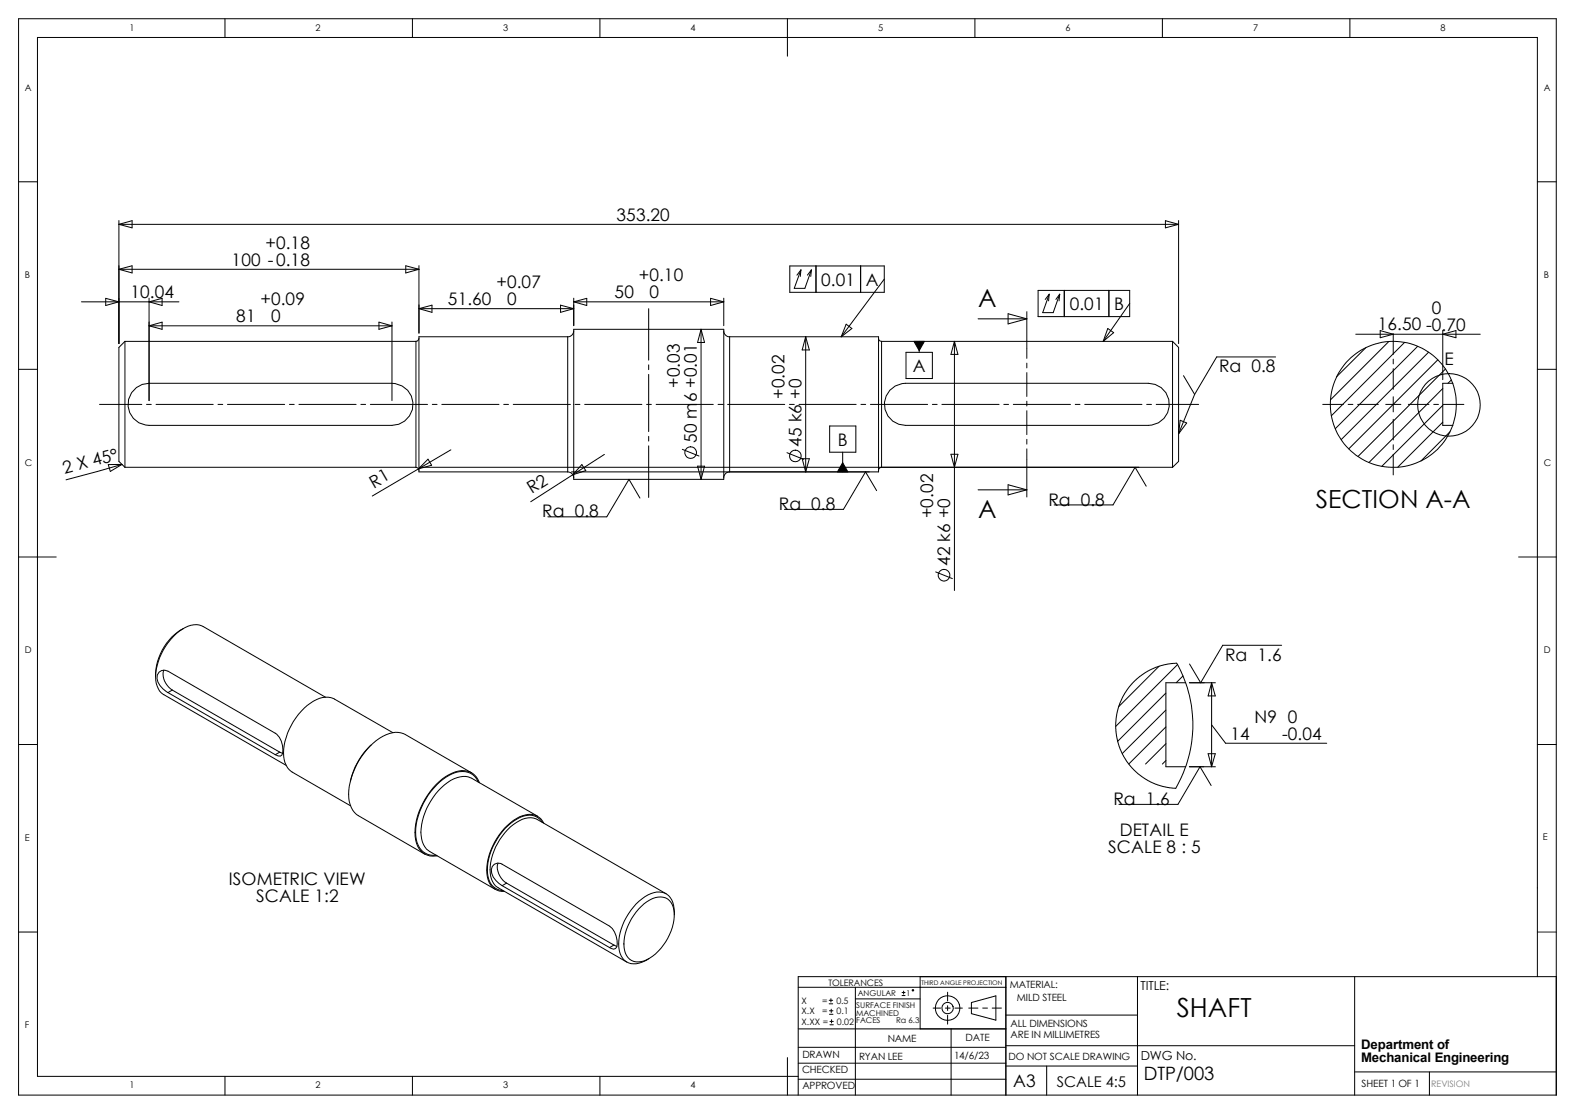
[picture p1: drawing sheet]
<svg xmlns="http://www.w3.org/2000/svg" width="420mm" height="297mm" viewBox="0 0 420 297" stroke-linecap="round" stroke-linejoin="round" font-family="sans-serif">
<path d="M410 248.5h5" fill="none" stroke="#00f" stroke-width=".27"/>
<g fill="none" stroke="#000" stroke-width=".27">
<path d="M5 5h410v287h-410zM60 5v5M110 5v5M160 5v5M210 5v10M260 5v5M310 5v5M360 5v5M5 48.5h5M31.7 59.8h282.6M31.7 58.8v32.8M31.7 59.8l3.5-1v1.9z"/>
<path d="M310.8 58.8l3.5 1-3.5 .9zM314.3 58.8v32.8M410 48.5h5M28.2 79.5l3.5 1-3.5 .9zM31.7 71.8h80M31.7 71.8l3.5-.9v1.9zM39.8 79.5v27.3M108.2 70.9l3.5 .9-3.5 1zM111.7 70.8v18M153 79.5v7.3M189.5 79.5l3.5 1-3.5 .9zM193 79.5v7.3"/>
<path d="M210.6 70.9h25.2v7h-25.2zM213.6 72l-1.1 1.4M213.6 72l-.2 1.7M213.6 72l-1.8 4.9h2.8l1.8-4.9M216.4 72l-1.1 1.4M216.4 72l-.2 1.7M217.6 70.9v7M229.5 70.9v7M235.8 74.4l-11.5 15.4M276.8 77.4h24.4v7h-24.4zM279.8 78.4l-1.1 1.4M279.8 78.4l-.2 1.8"/>
<path d="M279.8 78.4l-1.8 5h2.8l1.8-5M282.6 78.4l-1 1.4M282.6 78.4l-.2 1.8M283.8 77.4v7M295.7 77.4v7M5 98.5h5M21.7 80.5h26M33.3 91l-1.6 1.6v30.4l1.6 1.6M33.3 91h77.6M33.3 91v33.6M39.8 80.5l3.4-1v1.9zM39.8 86.9l3.4-1v1.9z"/>
<path d="M39.8 86.9h64.7M101 85.9l3.5 1-3.5 .9zM104.5 85.9v20.9M110.9 91v33.6M111.7 82.3h41.3M111.7 82.3l3.5-.9v1.9zM111.7 90.2a.88 .88 0 0 1-.8 .8M149.5 81.4l3.5 .9-3.5 1zM151.4 89.8h-39.7v36h39.7M151.4 89.8v36M153 80.5l3.5-1v1.9zM153 80.5h40"/>
<path d="M153 88.2a1.59 1.59 0 0 1-1.6 1.6M153 87.8h40v40h-40zM173 82.3v13.7M173 97.3v1.3M173 99.8v15.3M186.9 87.8l1 3.5h-1.9zM186.9 87.8v40M193 88.2a1.59 1.59 0 0 0 1.6 1.6M194.6 89.8h39.7v36h-81.9M194.6 89.8v35.9a1.7 1.7 0 0 0-1.6 1.7M214.8 89.8l1 3.5h-1.9zM214.8 89.8v36"/>
<path d="M225.6 86.4l1.6 1.2-2.9 2.2zM234.3 90.2a.79 .79 0 0 0 .8 .8M235.1 91h77.6M235.1 91v33.6a.79 .79 0 0 0-.8 .8M241.6 93.9h7v7h-7zM245.1 91v2.9M254.5 91l.9 3.5h-1.8zM254.5 91v66.4M260.8 85h13M268.8 83.7l5 1.3-5 1.4zM273.8 83v12.5M273.8 96.8v1.3"/>
<path d="M273.8 99.4v6.3M295.4 87.6l1.6 1.1-2.8 2.3zM301.2 80.9l-7 10.1M312.7 91v33.6M312.7 91l1.6 1.6v30.4l-1.6 1.6M340.1 95.2h-15.7l-5.8 10M361.5 89.1h33.2M364.2 92.7l-7.8 7.8M368 88.1l3.5 1-3.5 .9zM370.3 91.1l-15.5 15.5M371.5 89v5.5M371.5 95.8v1.2"/>
<path d="M371.5 98.3v5.5M374.6 91.3l-19.6 19.6M378 92.3l-21.9 22M381 93.9l-23.4 23.3M383.4 95.9l-23.7 23.8M384.7 88.1v13.1M384.7 89.1l3.5-1v1.9zM385.4 98.4l-23.3 23.3M410 98.5h5M26.5 107.8h11.3M36.4 103.3l1.5-.8 1.9-.3h64.7a5.6 5.6 0 0 1 5.6 5.6 5.6 5.6 0 0 1-5.6 5.6h-64.7a5.6 5.6 0 0 1-5.4-3.8 5.6 5.6 0 0 1 2-6.3zM39.1 107.8h1.2"/>
<path d="M41.6 107.8h15.3M58.1 107.8h1.3M60.7 107.8h15.2M77.2 107.8h1.2M79.7 107.8h15.3M96.2 107.8h1.3M98.8 107.8h15.2M115.3 107.8h1.2M117.8 107.8h15.3M120.2 119.9l-8.6 5.1M134.3 107.8h1.3M136.9 107.8h15.2"/>
<path d="M153.4 107.8h1.2M155.9 107.8h15.3M172.4 107.8h1.3M173 116.3v1.3M173 118.9v13.7M175 107.8h15.2M181.9 119.8l4.5 1.8M191.5 107.8h1.2M194 107.8h15.3M210.5 107.8h1.3M213.1 107.8h15.2M221.2 113.6h7v7h-7z"/>
<path d="M229.6 107.8h1.2M232.1 107.8h15.3M237.3 104.1l1.4-1.2 1.8-.6 .9-.1h64.8a5.6 5.6 0 0 1 5.6 5.6 5.6 5.6 0 0 1-5.6 5.6h-64.8a5.6 5.6 0 0 1-5.1-3.3 5.6 5.6 0 0 1 1-6zM248.6 107.8h1.3M251.2 107.8h15.2M267.7 107.8h1.2M270.2 107.8h15.3M273.8 107v1.2M273.8 109.5v6.4M273.8 117.1v1.3M273.8 119.7v12.9M286.7 107.8h1.3"/>
<path d="M289.3 107.8h15.2M305.8 107.8h1.2M308.3 107.8h11.3M314.7 112.1l1.7 .7-2.1 2.9zM315.6 100.2l3 5M318.6 105.2l-4.3 10.5M352.7 107.8h5.5M359.5 107.8h1.3M362 107.8h5.5M369.5 107.8h4M371.5 105.8v4M371.5 111.8v5.5"/>
<path d="M371.5 118.6v1.2M375.5 107.8h5.5M382.3 107.8h1.3M384.7 103.6l-19.7 19.7M384.7 108.1l-16.2 16.2M384.7 112.6l-12 11.9M384.9 107.8h5.5M386.6 115.1l-7.7 7.8M387 101.3l-.9 .9M387.4 102.2a16.8 16.8 0 0 0-25.8-7.9 16.8 16.8 0 0 0 0 27 16.8 16.8 0 0 0 25.8-7.9M387.4 102.2a17.3 17.3 0 0 1 0 11.2M387.4 102.2h-2.7v11.2h2.7"/>
<path d="M28.9 123.9l3.6-.1-3.1 1.9zM32.5 123.8l-14.9 4.1M33.3 124.6h77.6M110.9 124.6a.88 .88 0 0 1 .8 .8M111.6 125l-12.3 7.2M111.9 124.6h200.8M114.1 122.4l1 1.6-3.5 1zM151.4 125.8a1.59 1.59 0 0 1 1.6 1.6M152.7 126.6l-11.2 7.2M155.2 123.9l1 1.6-3.5 1.1zM161.2 121.2l-8.5 5.4M170.6 132.8l-2.9-5-5.9 10h-15.7"/>
<path d="M186 124.3h1.9l-1 3.5zM209.8 120.7l4.5 1.8M213.9 122.3h1.9l-1 3.5zM224.7 120.6v5.2M233.8 130.8l-3-5-5.9 10h-15.7M253.6 121.1h1.8l-.9 3.5zM260.8 130.6h13M268.8 129.2l5 1.4-5 1.4zM305.6 129.6l-2.9-5-5.9 10h-15.7M371.5 121.1v5.5M5 148.5h10M249.5 152.5l4.5 1.8"/>
<path d="M405 148.5h10M43.7 178.6a4.7 4.7 0 0 0 2.2 5.4M48.9 167.6a14.6 14.6 0 0 0-7.4 12.8M309.1 177.6l-10.8 10.8M314 177.2l-16.5 16.5M341.8 172h-15.7l-5.9 10-3-5M5 198.5h5M44.8 184.7a4.9 4.9 0 0 1-2.8-4.7 1.92 1.92 0 0 1 2.8-1.1l28.6 16.6a5.3 5.3 0 0 1 1.8 5.8l-.4 .3-1.4-.4M44.8 184.7l28.6 16.5M45.9 184l28.7 16.5M45.9 184l-1.1 .7M86.8 185.9l-32.6-18.9a5.4 5.4 0 0 0-5.7 .8 16.2 16.2 0 0 0-7 13.5l.4 1.6a3.6 3.6 0 0 0 1.8 2.3l32.6 18.8"/>
<path d="M99 198.6a18.9 18.9 0 0 0-5.6 9.6M104.7 195.3l-15.5-8.9a5.9 5.9 0 0 0-6.4 1.1 17.4 17.4 0 0 0-7.2 14.2 5.5 5.5 0 0 0 2.3 4.2l15.6 8.9M310.9 184.8l-12.9 12.9M310.9 189.3l-11.6 11.6M310.9 193.8l-9.9 9.9M310.9 198.3l-5.4 5.4M315.5 180.2l-1.9 1.8M316.1 182l-1.2-3.1-1.1-2.1-4.1 .6-3.8 1.6-2.1 1.4-1.5 1.3-2.4 3.1-1.7 3.8-.7 4.1 .1 2.2 .4 2.6 1.4 3.8 1 1.7 1.9 2.2 3.1 2.5 1.9 1 2.1 .8 4.1 .7 1.4-2.6 1.2-3.2M316.1 182h-5.2v22.4h5.2M316.1 182a33 33 0 0 1 0 22.4M317.2 182h6.9M323.1 182v22.4"/>
<path d="M323.1 193.3l3.7 4.9h27M323.1 182l1 3.5h-1.9zM410 198.5h5M74.6 200.5l.8 .3M74.6 200.5l-1.2 .7M125.7 206l-17.6-10.2a6 6 0 0 0-6.1 .5 19.1 19.1 0 0 0-9 16.5l.4 1.7a5 5 0 0 0 2.1 3l17.7 10.2M125.8 207.5a6.8 6.8 0 0 0-7.3 1.8 17.2 17.2 0 0 0-6.2 13.5 5.2 5.2 0 0 0 2.3 4.2l17.5 10.2M125.8 207.5l17.6 10.1M127.6 208.5a4.7 4.7 0 0 0-6.8-2.3 18.6 18.6 0 0 0-9.9 16.6 4.9 4.9 0 0 0 5.4 5.2M127.8 208.7a4.7 4.7 0 0 0-6.3-2.9 17.3 17.3 0 0 0-9.8 10.7 11.7 11.7 0 0 0 0 9.7 4.7 4.7 0 0 0 4.9 2M144.6 219.2a4.5 4.5 0 0 0-6.6-.9 16.9 16.9 0 0 0-8 14.5 4.4 4.4 0 0 0 4.1 4.6M145 219.5a4.2 4.2 0 0 0-5.6-2 15.9 15.9 0 0 0-8.9 10.3 9.9 9.9 0 0 0 .4 8.2 4.1 4.1 0 0 0 3.6 1.7"/>
<path d="M310.9 202.8l-.9 .9M317.2 204.4h6.9M322.2 201h1.9l-1 3.4zM323 209.4l-3-5-5.9 10.1h-15.7M132.8 230.1a4.9 4.9 0 0 0 2.3 5.4M133.9 236.1l28.7 16.5M133.9 236.1a5.5 5.5 0 0 1-2.9-4.3 1.85 1.85 0 0 1 2.9-1.4l28.7 16.5a5.8 5.8 0 0 1 1.9 5.6l-.4 .4-.5 .2-1-.5M135.1 235.5l28.6 16.5M135.1 235.5l-1.2 .6M177.6 238.3l-34.3-19.8a5.4 5.4 0 0 0-5.6 .8 15.5 15.5 0 0 0-6.8 14.3l.2 .8a4 4 0 0 0 1.7 2.3l34.3 19.8M5 248.5h5M163.7 252l.8 .3"/>
<path d="M163.7 252l-1.1 .6M170.3 242.4a7.8 7.8 0 0 1 6.6-3.2 4.1 4.1 0 0 1 2.9 4.3 14.2 14.2 0 0 1-8.1 12.7 3.8 3.8 0 0 1-5.3-3.6 14 14 0 0 1 3.9-10.2zM179.8 243.9a5.7 5.7 0 0 0-2.6-5.8 6.8 6.8 0 0 0-6.8 2.2 15.6 15.6 0 0 0-5.3 13.1 4.1 4.1 0 0 0 6.1 3.1l1.9-.9M212.9 279.2h55.3M212.9 274.3h55.3M212.9 263.2h55.3M221.1 267.6h.9M221.1 266.7h.9M221.2 270.4h.9M221.2 269.5h.9M221.3 273.2h.9M221.3 272.3h.9"/>
<path d="M221.6 266.3v.9M221.7 269.1v.9M221.7 271.9v.9M228.1 263.2v28.8M228.1 266.3h17.3M240.5 265.4h.8M240.5 264.6h.8M241 264.2v.8M245.4 260.4v13.9M248.8 268.8h2M252.1 268.8h1.3M252.7 264.5v2.4"/>
<path d="M252.7 268.1v1.3M252.7 270.7v2.3M253.6 274.3v17.7M254.6 268.8h2M258.3 268.8h2.5M259 267.3l6.6-1.8v6.5l-6.6-1.7zM262 268.8h1.3M264.6 268.8h2.4M268.2 260.4v31.6M268.2 278.8h93M268.2 270.6h35.1M303.3 260.4v31.6"/>
<path d="M361.2 260.4v31.6M410 260.4v-250.4h-400v277h202.9M415 260.4h-202.1v31.6M60 287v5M110 287v5M160 287v5M210 282v10M212.9 283.5h55.3M212.9 287.7h55.3M268.2 284.2h35.1M279.1 284.2v7.8M361.2 285.8h53.8"/>
<path d="M381.2 285.8v6.2"/>
<circle cx="386.4" cy="107.9" r="8.3"/>
<circle cx="184.2" cy="120.7" r="1.55"/>
<circle cx="212.1" cy="121.6" r="1.56"/>
<circle cx="251.7" cy="153.4" r="1.55"/>
<circle cx="243.4" cy="264" r=".19"/>
<circle cx="252.7" cy="268.8" r="1.52"/>
<circle cx="252.7" cy="268.8" r="3.3"/>
</g>
<path d="M243.7 91h2.8l-1.4 2.5zM224.7 123.4l1.4 2.4h-2.8z" fill="#000" stroke="#000" stroke-width=".27"/>
<text font-size="7" x="313.8" y="271">SHAFT</text>
<g font-size="6.6">
<text x="260.8" y="82">A</text>
<text x="350.9" y="135.5">SECTION A-A</text>
<text x="260.8" y="138.2">A</text>
</g>
<text font-size="4.9" x="305.1" y="287.9">DTP/003</text>
<g font-size="4.6">
<text x="164.4" y="58.9">353.20</text>
<text x="61.7" y="70.8">100 -0.18</text>
<text x="70.8" y="66.3">+0.18</text>
<text x="132.4" y="76.8">+0.07</text>
<text x="170.4" y="75">+0.10</text>
<text x="219" y="76.2">0.01</text>
<text x="230.9" y="76.2">A</text>
<text x="34.8" y="79.5">10.04</text>
<text x="69.5" y="81.4">+0.09</text>
<text x="119.4" y="81.3">51.60</text>
<text x="135.2" y="81.4">0</text>
<text x="163.9" y="79.5">50</text>
<text x="173.2" y="79.5">0</text>
<text x="285.2" y="82.8">0.01</text>
<text x="297.1" y="82.8">B</text>
<text x="381.8" y="83.7">0</text>
<text x="63" y="85.9">81</text>
<text x="72.3" y="85.9">0</text>
<text x="367.4" y="88.1">16.50 -0.70</text>
<text x="243.4" y="99.3">A</text>
<text x="325.1" y="99.2">Ra 0.8</text>
<text x="385.1" y="97.3">E</text>
<text x="181.3" y="103.5" transform="rotate(-90 181.3 103.5)">+0.03</text>
<text x="209.2" y="106.4" transform="rotate(-90 209.2 106.4)">+0.02</text>
<text x="213.7" y="106.4" transform="rotate(-90 213.7 106.4)">+0</text>
<text x="185.8" y="118.2" transform="rotate(-90 185.8 118.2)">50 m6 +0.01</text>
<text x="213.7" y="119.1" transform="rotate(-90 213.7 119.1)">45 k6</text>
<text x="223.4" y="118.9">B</text>
<text x="17.2" y="126.4" transform="rotate(-15 17.2 126.4)">2 X 45°</text>
<text x="99.7" y="130.3" transform="rotate(-30 99.7 130.3)">R1</text>
<text x="141.8" y="131.8" transform="rotate(-32 141.8 131.8)">R2</text>
<text x="144.6" y="138">Ra 0.8</text>
<text x="207.7" y="136">Ra 0.8</text>
<text x="279.6" y="134.8">Ra 0.8</text>
<text x="248.9" y="138.2" transform="rotate(-90 248.9 138.2)">+0.02</text>
<text x="253.4" y="150.9" transform="rotate(-90 253.4 150.9)">42 k6 +0</text>
<text x="326.7" y="176.1">Ra 1.6</text>
<text x="328.1" y="197.2">14</text>
<text x="334.6" y="192.7">N9</text>
<text x="341.9" y="197.2">-0.04</text>
<text x="343.5" y="192.7">0</text>
<text x="296.9" y="214.6">Ra 1.6</text>
<text x="295.5" y="227.4">SCALE 8 : 5</text>
<text x="298.6" y="222.8">DETAIL E</text>
<text x="61" y="235.8">ISOMETRIC VIEW</text>
<text x="68.3" y="240.4">SCALE 1:2</text>
<text x="270.2" y="289.8">A3</text>
</g>
<text font-size="3.9" x="281.9" y="289.7">SCALE 4:5</text>
<g font-size="3.5">
<text x="363" y="279.6">Department of</text>
<text x="363" y="283.1">Mechanical Engineering</text>
</g>
<g font-size="3.3">
<text x="304.2" y="264">TITLE:</text>
<text x="304.2" y="282.5">DWG No.</text>
</g>
<g font-size="2.7">
<text x="269.2" y="263.5">MATERIAL:</text>
<text x="271.2" y="267">MILD STEEL</text>
<text x="269.5" y="273.7">ALL DIMENSIONS</text>
<text x="236.7" y="277.8">NAME</text>
<text x="257.5" y="277.6">DATE</text>
<text x="269.5" y="276.6">ARE IN MILLIMETRES</text>
<text x="213.9" y="286.1">CHECKED</text>
<text x="214" y="282">DRAWN</text>
<text x="229.1" y="282.6">RYAN LEE</text>
<text x="254.4" y="282.4">14/6/23</text>
<text x="268.9" y="282.5">DO NOT SCALE DRAWING</text>
<text x="214" y="290.4">APPROVED</text>
<text x="363.1" y="289.8">SHEET 1 OF 1</text>
</g>
<g font-size="2.5">
<text x="34.5" y="8.2">1</text>
<text x="84.2" y="8.2">2</text>
<text x="134.2" y="8.2">3</text>
<text x="184.1" y="8.2">4</text>
<text x="234.1" y="8.2">5</text>
<text x="284.1" y="8.2">6</text>
<text x="334.1" y="8.2">7</text>
<text x="384.1" y="8.2">8</text>
<text x="6.6" y="24.2">A</text>
<text x="411.6" y="24.2">A</text>
<text x="6.6" y="74.2">B</text>
<text x="411.6" y="74.2">B</text>
<text x="6.6" y="124.2">C</text>
<text x="411.6" y="124.2">C</text>
<text x="6.6" y="174.2">D</text>
<text x="411.6" y="174.2">D</text>
<text x="6.6" y="224.2">E</text>
<text x="411.4" y="223.9">E</text>
<text x="6.6" y="274.2">F</text>
<text x="34.5" y="290.2">1</text>
<text x="84.2" y="290.2">2</text>
<text x="134.1" y="290.2">3</text>
<text x="184.1" y="290.2">4</text>
</g>
<g font-size="2.4">
<text x="220.9" y="262.8">TOLERANCES</text>
<text x="213.7" y="267.6">X</text>
<text x="219.2" y="267.6">=</text>
<text x="223" y="267.6">0.5</text>
<text x="213.7" y="270.4">X.X</text>
<text x="213.7" y="273.2">X.XX =</text>
<text x="219.3" y="270.4">=</text>
<text x="223.1" y="270.4">0.1</text>
<text x="223.2" y="273.2">0.02</text>
</g>
<text font-size="2.4" fill="#808080" x="381.7" y="289.8">REVISION</text>
<g font-size="2.1">
<text x="228.3" y="268.6">SURFACE FINISH</text>
<text x="228.7" y="265.5">ANGULAR</text>
<text x="241.6" y="265.5">1</text>
<text x="228.3" y="270.8">MACHINED</text>
<text x="228.3" y="272.9">FACES</text>
<text x="239" y="272.9">Ra 6.3</text>
</g>
<text font-size="1.7" x="245.7" y="262.5">THIRD ANGLE PROJECTION</text>
</svg>
